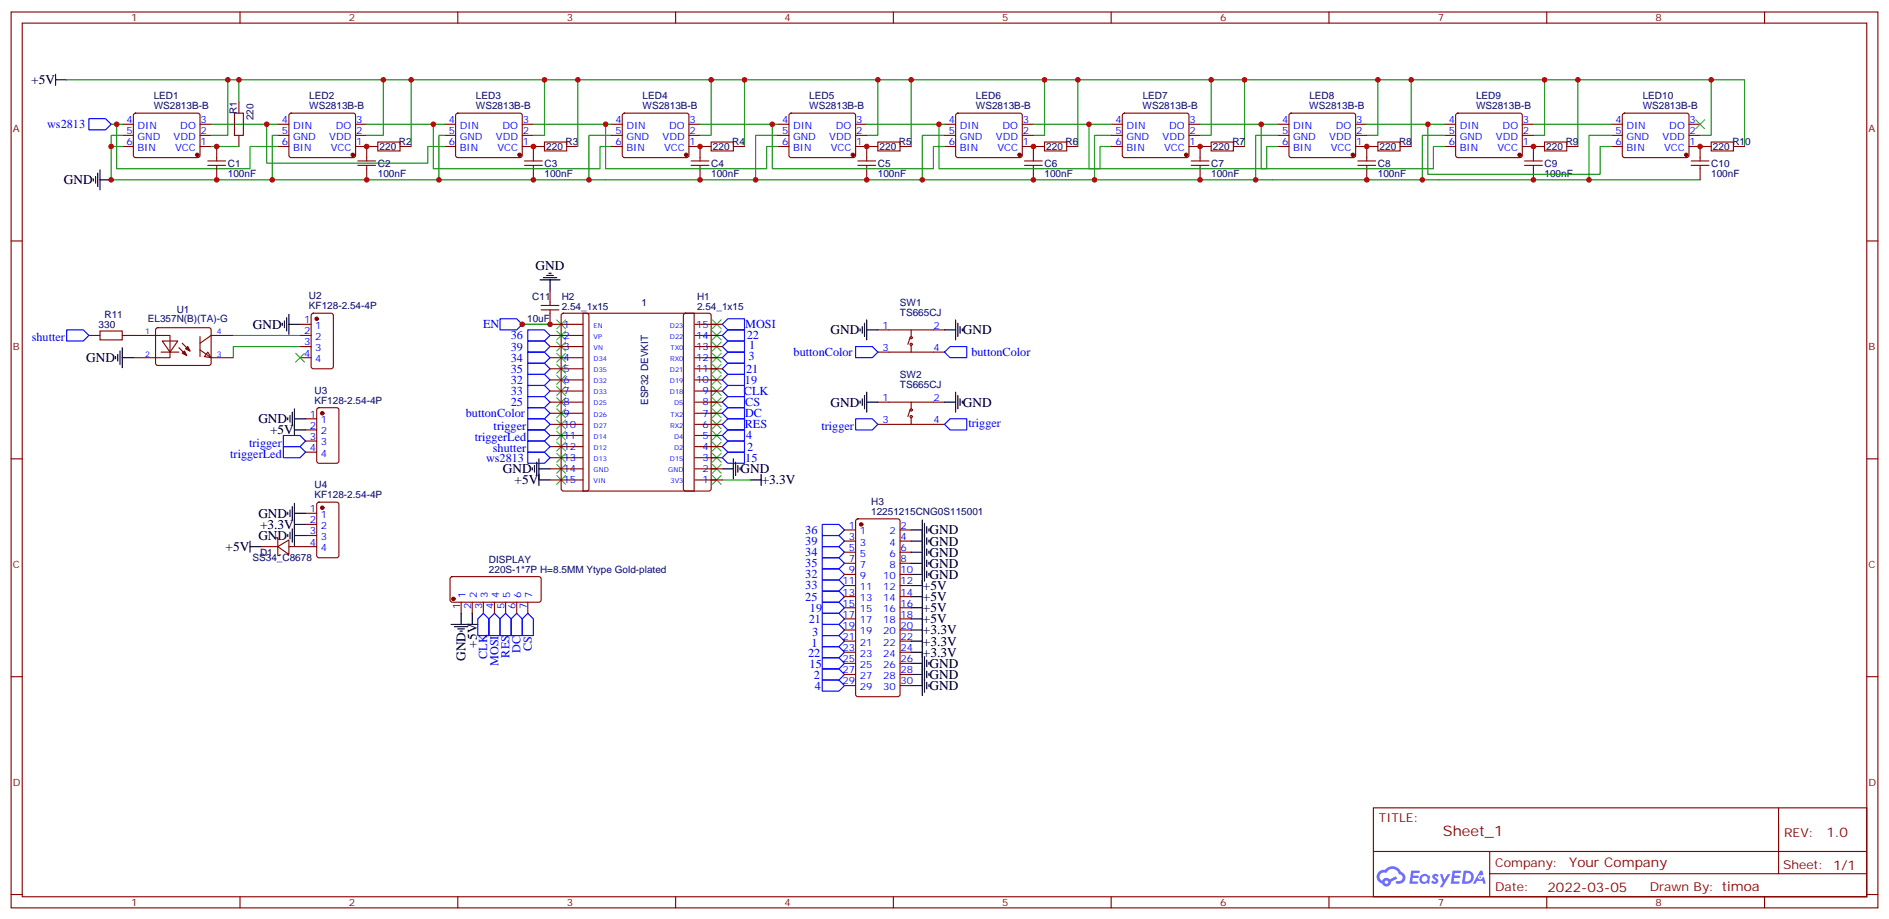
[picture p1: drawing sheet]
<svg xmlns="http://www.w3.org/2000/svg" width="600mm" height="292mm" viewBox="0 0 600 292" stroke-linecap="round" stroke-linejoin="round" font-family="sans-serif">
<g fill="none" stroke="#870000" stroke-width=".35">
<path d="M3.5 3.8h592.7v284.3h-592.7zM7.1 7.3h585.6v277.3h-585.6zM76.2 3.8v3.5M145.3 3.8v3.5M214.5 3.8v3.5M283.6 3.8v3.5M352.8 3.8v3.5M421.9 3.8v3.5M491.1 3.8v3.5M560.2 3.8v3.5M3.5 76.5h3.6M592.7 76.5h3.5"/>
<path d="M3.5 145.6h3.6M592.7 145.6h3.5M3.5 214.8h3.6M592.7 214.8h3.5M436 256.4h156.7v28.2h-156.7zM564.7 256.4v20.9M436.1 270.2h156.4M472.9 277.3h119.6M472.9 270.2v14.2M3.5 283.9h3.6M76.2 284.6v3.5M145.3 284.6v3.5"/>
<path d="M214.5 284.6v3.5M283.6 284.6v3.5M352.8 284.6v3.5M421.9 284.6v3.5M491.1 284.6v3.5M560.2 284.6v3.5M592.7 283.9h3.5"/>
</g>
<g fill="#5487ff">
<path d="M455 277.6a1.22 1.22 0 0 1 1.7 .2l-.3 .6a.47 .47 0 0 0-.4-.4 .47 .47 0 0 0-.5 .2l.2 .2a1.14 1.14 0 0 1 .7 1.8 1.14 1.14 0 0 1-1.9 0l-.2-.2 .5-.6 .7 .5a.29 .29 0 0 0 .4-.3 .29 .29 0 0 0-.3-.3 1.04 1.04 0 0 1-.6-1.7z"/>
<path d="M448 276.3h2.4l.3 .2-.1 .5-1.8 .1-.2 .8h1.6l.3 .4-.4 .4h-1.6l-.1 1.1h1.7l.2 .3-.2 .3-2.7 .1z"/>
<path d="M461.2 276.3l2.7 .2-.2 .5-1.8 .1-.1 .8h1.5l.3 .4-.4 .4h-1.5l-.2 1.1h1.7l.2 .3-.2 .3-2.6 .1z"/>
<path d="M469.9 276.3h.7l.3 1.3-.6 .3a.69 .69 0 0 0-1 .3 .69 .69 0 0 0 .5 .9 .69 .69 0 0 0 .8-.6l.5-.2 .6 2.2h-.8l-.2-.9h-1.7l-.5 .9h-.9z"/>
<path d="M457.1 277.4h.8l.6 1.8 1.1-1.8h.9l-2.5 4.2h-.9l.9-1.5z"/>
<path d="M464.7 276.3l-.6 4.2h1.4a2.11 2.11 0 0 0 2.4-2.1 2.11 2.11 0 0 0-2.5-2.1zM465.4 277.1a1.43 1.43 0 0 1 1.7 1.6 1.43 1.43 0 0 1-2.1 1.1z"/>
<path d="M451 277.9a1.54 1.54 0 0 0-.1 2.2 1.54 1.54 0 0 0 2.2 .1l.6 .3 .3-2.3-.6-.3a1.49 1.49 0 0 0-2.4 0zM451.3 278.9a.95 .95 0 0 1 1.9 0 .95 .95 0 0 1-1.9 0z"/>
<path d="M437.7 276.7a2.18 2.18 0 0 0 1.1 3.7 1.44 1.44 0 0 0 1.6 .9 1.44 1.44 0 0 0 1.2-1.4l2-1.1-.4-.7-2 1a1.47 1.47 0 0 0-2.4 .4 1.39 1.39 0 0 1-.6-1.9 1.39 1.39 0 0 1 2-.5 2.12 2.12 0 0 1 2.1-1.3 2.12 2.12 0 0 1 1.9 1.7 1.14 1.14 0 0 1 1.1 1.4 1.14 1.14 0 0 1-1.7 .7 .43 .43 0 0 0-.5 .4 .43 .43 0 0 0 .4 .5 1.98 1.98 0 0 0 2.6-1.2 1.98 1.98 0 0 0-1.3-2.6 3.1 3.1 0 0 0-5.2-.6l-.9 .1zM439.6 280a.55 .55 0 0 1 1.1 0 .55 .55 0 0 1-1.1 0z"/>
<circle cx="470" cy="278.4" r=".26"/>
</g>
<g fill="none" stroke="#000" stroke-width=".35">
<path d="M17.6 25.3h3.6M17.6 23.6v3.5M29.6 56.7v.7M30.3 56v2.1M31 55v4.2M31.7 57.1h3.6M31.7 53.9v6.4M91.7 99.8v6.3M171.4 88.8h6.4M172.5 88.1h4.2M173.6 87.4h2.1M174.3 86.7h.7"/>
<path d="M174.6 88.8v3.6M36.7 113.2v.7M37.4 112.5v2.1M38.1 111.4v4.2M38.8 113.5h3.5M38.8 110.3v6.4M89.6 102.6v.7M90.3 101.9v2.1M91 100.8v4.3M91.7 102.9h3.5M273 104.4v.7M273.8 103.6v2.2"/>
<path d="M274.5 102.6v4.2M275.2 104.7h3.5M275.2 101.5v6.4M299.9 104.7h3.5M303.4 101.5v6.4M304.1 102.6v4.2M304.8 103.6v2.2M305.5 104.4v.7M91.4 132.6v.7M92.1 131.9v2.1M92.8 130.8v4.2M93.5 132.9h3.5"/>
<path d="M93.5 129.8v8.4M93.5 136.5h3.5M273 127.3v.7M273.8 126.6v2.1M274.5 125.5v4.3M275.2 124.5v6.3M275.2 127.6h3.5M299.9 127.6h3.5M303.4 124.5v6.3M304.1 125.5v4.3M304.8 126.6v2.1M305.5 127.3v.7"/>
<path d="M93.5 159.7v13.4M169 148.4v.8M169.7 147.7v2.2M170.4 146.7v4.2M171.1 152.3h3.5M171.1 145.6v8.5M171.1 148.8h3.5M229.3 148.8h3.5M232.8 145.6v6.4M233.5 146.7v4.2M234.2 147.7v2.2M234.9 148.4v.8"/>
<path d="M238.1 152.3h3.6M241.7 150.6v3.5M79.4 173.5h3.5M79.4 171.7v3.6M91.4 162.6v.7M91.4 169.6v.7M92.1 161.9v2.1M92.1 168.9v2.1M92.8 160.8v4.2M92.8 167.9v4.2M93.5 170h3.5M93.5 166.4h3.5"/>
<path d="M93.5 162.9h3.5M289.3 168.2h3.5M289.3 171.7h3.5M289.3 175.3h3.5M289.3 178.8h3.5M292.8 165v55.8M293.5 166.1v18.3M294.2 167.1v2.2M294.2 170.7v2.1M294.2 174.2v2.1M294.2 177.7v2.1M294.9 167.9v.7"/>
<path d="M294.9 171.4v.7M294.9 174.9v.7M294.9 178.4v.7M143.2 198.2h8.5M144.3 198.9h4.2M145.3 199.6h2.2M146.4 194.7v3.5M149.9 194.7v3.5M289.3 189.4h3.5M289.3 182.3h3.5M289.3 185.8h3.5M289.3 192.9h3.5"/>
<path d="M289.3 196.4h3.5M289.3 200h3.5M294.2 181.3v2.1M294.9 182v.7M146 200.3h.8M289.3 203.5h3.5M289.3 207h3.5M289.3 210.5h3.5M289.3 214.1h3.5M289.3 217.6h3.5M293.5 208.4v11.3M294.2 209.5v2.1"/>
<path d="M294.2 213v2.1M294.2 216.5v2.2M294.9 210.2v.7M294.9 213.7v.7M294.9 217.2v.7"/>
</g>
<g fill="none" stroke="#008700" stroke-width=".35">
<path d="M21.2 25.3h51.1v17.7h-5.3M35.3 39.4h3.5M37 39.4v14.2h42.4v-7.1h8.8M67 39.4h21.2M72.3 25.3h49.4v17.7h-5.3M75.8 25.3v7.1M84.7 39.4v12.4h51.1v-5.3h5.3M116.4 39.4h24.7M121.7 25.3h8.8v21.2M130.5 25.3h42.4v17.7h-3.6M137.6 39.4v14.2h52.9v-7.1h3.5M169.3 39.4h24.7"/>
<path d="M172.9 25.3h10.5v21.2M183.4 25.3h42.4v17.7h-3.6M192.3 39.4v14.2h51.1v-7.1h3.5M222.2 39.4h24.7M225.8 25.3h10.6v21.2M236.4 25.3h42.3v17.7h-3.5M245.2 39.4v14.2h51.1v-7.1h3.6M275.2 39.4h24.7M278.7 25.3h10.6v21.2M289.3 25.3h42.3v17.7h-3.5M298.1 39.4v14.2h51.1v-7.1h3.6M328.1 39.4h24.7"/>
<path d="M331.6 25.3h10.6v21.2M342.2 25.3h42.3v17.7h-3.5M345.7 39.4v14.2h56.5v-7.1h3.5M381 39.4h24.7M384.5 25.3h10.6v21.2M395.1 25.3h42.3v17.7h-3.5M400.4 39.4v14.2h54.7v-7.1h3.5M433.9 39.4h24.7M437.4 25.3h10.6v21.2M448 25.3h42.4v17.7h-3.6M453.3 39.4v15.9h54.7v-8.8h3.5M486.8 39.4h24.7"/>
<path d="M490.4 25.3h10.5v21.2M500.9 25.3h42.4v17.7h-3.5M543.3 25.3h10.6v21.2M35.3 46.5h3.5M38.8 43h-3.5v14.1h51.1v-14.1h1.8M67 46.5h8.8M139.3 57.1h100.6M141.1 43h-1.8v14.1h-52.9M194 43h-7v14.1M246.9 43h-7v14.1h52.9M299.9 43h-7.1v14.1h54.7M352.8 43h-5.3v14.1h192.3"/>
<path d="M405.7 43h-7.1v14.1M458.6 43h-7v14.1M511.5 43h-7v14.1M74.1 106.5h21.1M95.2 110h-21.1v3.5M165.8 102.9h8.8M229.3 152.3h8.8"/>
</g>
<g fill="none" stroke="#00f" stroke-width=".35">
<path d="M28.2 37.7h5.3l1.8 1.7-1.8 1.8h-5.3zM21.2 104.7h5.3l1.7 1.8-1.7 1.7h-5.3zM158.7 101.2h5.3l1.8 1.7-1.8 1.8h-5.3zM167.6 104.7h5.3l1.7 1.8-1.7 1.7h-5.3zM167.6 108.2h5.3l1.7 1.8-1.7 1.8h-5.3zM167.6 111.8h5.3l1.7 1.7-1.7 1.8h-5.3zM167.6 115.3h5.3l1.7 1.8-1.7 1.7h-5.3zM167.6 118.8h5.3l1.7 1.8-1.7 1.7h-5.3zM229.3 113.5l1.8-1.7h5.3v3.5h-5.3zM229.3 110l1.8-1.8h5.3v3.6h-5.3zM229.3 102.9l1.8-1.7h5.3v3.5h-5.3zM229.3 106.5l1.8-1.8h5.3v3.5h-5.3z"/>
<path d="M231.1 115.3h5.3v3.5h-5.3l-1.8-1.7zM271.6 110h5.3l1.8 1.8-1.8 1.7h-5.3zM299.9 111.8l1.7-1.8h5.3v3.5h-5.3zM90 138.2h5.2l1.8 1.8-1.8 1.7h-5.2zM167.6 125.9h5.3l1.7 1.7-1.7 1.8h-5.3zM167.6 129.4h5.3l1.7 1.8-1.7 1.7h-5.3zM167.6 122.3h5.3l1.7 1.8-1.7 1.8h-5.3zM167.6 140h5.3l1.7 1.7-1.7 1.8h-5.3zM167.6 136.5h5.3l1.7 1.7-1.7 1.8h-5.3zM167.6 132.9h5.3l1.7 1.8-1.7 1.8h-5.3zM229.3 120.6l1.8-1.8h5.3v3.5h-5.3zM229.3 124.1l1.8-1.8h5.3v3.6h-5.3z"/>
<path d="M229.3 138.2l1.8-1.7h5.3v3.5h-5.3zM229.3 127.6l1.8-1.7h5.3v3.5h-5.3zM229.3 134.7l1.8-1.8h5.3v3.6h-5.3zM229.3 131.2l1.8-1.8h5.3v3.5h-5.3zM271.6 132.9h5.3l1.8 1.8-1.8 1.8h-5.3zM299.9 134.7l1.7-1.8h5.3v3.6h-5.3zM90 141.7h5.2l1.8 1.8-1.8 1.8h-5.2zM167.6 143.5h5.3l1.7 1.8-1.7 1.7h-5.3zM229.3 145.3l1.8-1.8h5.3v3.5h-5.3zM229.3 141.7l1.8-1.7h5.3v3.5h-5.3zM261.1 177h5.2l1.8 1.8-1.8 1.8h-5.2zM261.1 173.5h5.2l1.8 1.8-1.8 1.7h-5.2z"/>
<path d="M261.1 170h5.2l1.8 1.7-1.8 1.8h-5.2zM261.1 166.4h5.2l1.8 1.8-1.8 1.8h-5.2zM153.5 194.7l1.7 1.7v5.3h-3.5v-5.3zM157 194.7l1.7 1.7v5.3h-3.5v-5.3zM158.7 196.4l1.8-1.7 1.8 1.7v5.3h-3.6zM164 194.7l1.8 1.7v5.3h-3.5v-5.3zM167.6 194.7l1.7 1.7v5.3h-3.5v-5.3zM261.1 187.6h5.2l1.8 1.8-1.8 1.7h-5.2zM261.1 184.1h5.2l1.8 1.7-1.8 1.8h-5.2zM261.1 180.6h5.2l1.8 1.7-1.8 1.8h-5.2zM261.1 198.2h5.2l1.8 1.8-1.8 1.7h-5.2zM261.1 194.7h5.2l1.8 1.7-1.8 1.8h-5.2z"/>
<path d="M261.1 191.1h5.2l1.8 1.8-1.8 1.8h-5.2zM261.1 205.2h5.2l1.8 1.8-1.8 1.8h-5.2zM261.1 201.7h5.2l1.8 1.8-1.8 1.7h-5.2zM261.1 215.8h5.2l1.8 1.8-1.8 1.8h-5.2zM261.1 212.3h5.2l1.8 1.8-1.8 1.7h-5.2zM261.1 208.8h5.2l1.8 1.7-1.8 1.8h-5.2z"/>
</g>
<g fill="none" stroke="#3c3" stroke-width=".35">
<path d="M538.3 38l2.9 2.9M541.2 38l-2.9 2.9M93.8 112.1l2.9 2.8M96.7 112.1l-2.9 2.8M176.7 101.5l2.9 2.9M176.7 105.1l2.9 2.8M176.7 108.6l2.9 2.8M176.7 112.1l2.9 2.8M176.7 115.6l2.9 2.9M176.7 119.2l2.9 2.8M179.6 101.5l-2.9 2.9M179.6 105.1l-2.9 2.8"/>
<path d="M179.6 108.6l-2.9 2.8M179.6 112.1l-2.9 2.8M179.6 115.6l-2.9 2.9M179.6 119.2l-2.9 2.8M226.1 119.2l2.9 2.8M226.1 115.6l2.9 2.9M226.1 112.1l2.9 2.8M226.1 108.6l2.9 2.8M226.1 105.1l2.9 2.8M226.1 101.5l2.9 2.9M229 101.5l-2.9 2.9M229 119.2l-2.9 2.8"/>
<path d="M229 115.6l-2.9 2.9M229 112.1l-2.9 2.8M229 108.6l-2.9 2.8M229 105.1l-2.9 2.8M176.7 122.7l2.9 2.8M176.7 126.2l2.9 2.8M176.7 129.8l2.9 2.8M176.7 133.3l2.9 2.8M176.7 136.8l2.9 2.8M179.6 122.7l-2.9 2.8M179.6 126.2l-2.9 2.8M179.6 129.8l-2.9 2.8"/>
<path d="M179.6 133.3l-2.9 2.8M179.6 136.8l-2.9 2.8M226.1 136.8l2.9 2.8M226.1 133.3l2.9 2.8M226.1 129.8l2.9 2.8M226.1 126.2l2.9 2.8M226.1 122.7l2.9 2.8M229 136.8l-2.9 2.8M229 133.3l-2.9 2.8M229 129.8l-2.9 2.8M229 126.2l-2.9 2.8M229 122.7l-2.9 2.8"/>
<path d="M176.7 140.3l2.9 2.9M176.7 143.9l2.9 2.8M176.7 147.4l2.9 2.8M176.7 150.9l2.9 2.8M179.6 140.3l-2.9 2.9M179.6 143.9l-2.9 2.8M179.6 147.4l-2.9 2.8M179.6 150.9l-2.9 2.8M226.1 150.9l2.9 2.8M226.1 147.4l2.9 2.8M226.1 143.9l2.9 2.8M226.1 140.3l2.9 2.9"/>
<path d="M229 150.9l-2.9 2.8M229 147.4l-2.9 2.8M229 143.9l-2.9 2.8M229 140.3l-2.9 2.9"/>
</g>
<g fill="none" stroke="#870000" stroke-width=".35">
<path d="M38.8 39.4h3.5M42.6 36.1l.4-.2 20.1 .1 .4 .6-.1 13-.6 .4h-20l-.5-.7v-12.7zM63.5 39.4h3.5M74.4 35.9h2.9v7.1h-2.9zM75.8 32.4v3.5M88.2 39.4h3.5M92 36.1l.4-.2 20.1 .1 .4 .6-.1 13-.6 .4h-20l-.5-.7v-12.7zM112.9 39.4h3.5M141.1 39.4h3.5M144.9 36.1l.4-.2 20.1 .1 .4 .6-.1 13-.6 .4h-20l-.5-.7v-12.7zM165.8 39.4h3.5M194 39.4h3.6"/>
<path d="M197.8 36.1l.5-.2 20 .1 .4 .6v13l-.7 .4h-20l-.4-.7v-12.7zM218.7 39.4h3.5M246.9 39.4h3.6M250.7 36.1l.5-.2 20 .1 .4 .6v13l-.7 .4h-20l-.4-.7v-12.7zM271.6 39.4h3.6M299.9 39.4h3.5M303.6 36.1l.5-.2 20 .1 .5 .6-.1 13-.7 .4h-20l-.4-.7v-12.7zM324.6 39.4h3.5M352.8 39.4h3.5M356.5 36.1l.5-.2 20 .1 .5 .6-.1 13-.6 .4h-20.1l-.4-.7v-12.7zM377.5 39.4h3.5M405.7 39.4h3.5"/>
<path d="M409.5 36.1l.4-.2 20.1 .1 .4 .6-.1 13-.6 .4h-20l-.5-.7v-12.7zM430.4 39.4h3.5M458.6 39.4h3.5M462.4 36.1l.4-.2 20.1 .1 .4 .6-.1 13-.6 .4h-20l-.5-.7v-12.7zM483.3 39.4h3.5M511.5 39.4h3.6M515.3 36.1l.5-.2 20 .1 .4 .6v13l-.7 .4h-20l-.4-.7v-12.7zM536.2 39.4h3.6M38.8 46.5h3.5M38.8 43h3.5M63.5 46.5h3.5M63.5 43h3.5"/>
<path d="M66 52.5h5.6M66 51.1h5.6M68.8 46.5v4.6M68.8 52.5v4.6M75.8 43v3.5M88.2 46.5h3.5M88.2 43h3.5M112.9 46.5h7M112.9 43h3.5M113.6 52.5h5.6M113.6 51.1h5.6M116.4 46.5v4.6"/>
<path d="M116.4 52.5v4.6M119.9 45.1h7.1v2.8h-7.1zM127 46.5h3.5M141.1 46.5h3.5M141.1 43h3.5M165.8 46.5h7.1M165.8 43h3.5M166.5 52.5h5.7M166.5 51.1h5.7M169.3 46.5v4.6M169.3 52.5v4.6M172.9 45.1h7v2.8h-7z"/>
<path d="M179.9 46.5h3.5M194 46.5h3.6M194 43h3.6M218.7 46.5h7.1M218.7 43h3.5M219.4 52.5h5.7M219.4 51.1h5.7M222.2 46.5v4.6M222.2 52.5v4.6M225.8 45.1h7v2.8h-7zM232.8 46.5h3.6M246.9 46.5h3.6"/>
<path d="M246.9 43h3.6M271.6 46.5h7.1M271.6 43h3.6M272.3 52.5h5.7M272.3 51.1h5.7M275.2 46.5v4.6M275.2 52.5v4.6M278.7 45.1h7.1v2.8h-7.1zM285.8 46.5h3.5M299.9 46.5h3.5M299.9 43h3.5M324.6 46.5h7"/>
<path d="M324.6 43h3.5M325.3 52.5h5.6M325.3 51.1h5.6M328.1 46.5v4.6M328.1 52.5v4.6M331.6 45.1h7.1v2.8h-7.1zM338.7 46.5h3.5M352.8 46.5h3.5M352.8 43h3.5M377.5 46.5h7M377.5 43h3.5M378.2 52.5h5.6"/>
<path d="M378.2 51.1h5.6M381 46.5v4.6M381 52.5v4.6M384.5 45.1h7.1v2.8h-7.1zM391.6 46.5h3.5M405.7 46.5h3.5M405.7 43h3.5M430.4 46.5h7M430.4 43h3.5M431.1 52.5h5.6M431.1 51.1h5.6M433.9 46.5v4.6"/>
<path d="M433.9 52.5v4.6M437.4 45.1h7.1v2.8h-7.1zM444.5 46.5h3.5M458.6 46.5h3.5M458.6 43h3.5M483.3 46.5h7.1M483.3 43h3.5M484 52.5h5.7M484 51.1h5.7M486.8 46.5v4.6M486.8 52.5v4.6M490.4 45.1h7v2.8h-7z"/>
<path d="M497.4 46.5h3.5M511.5 46.5h3.6M511.5 43h3.6M536.2 46.5h7.1M536.2 43h3.6M536.9 52.5h5.7M536.9 51.1h5.7M539.8 46.5v4.6M539.8 52.5v4.6M543.3 45.1h7v2.8h-7zM550.3 46.5h3.6M99 99.6l.5-.2h5.6l.7 .4v16.5l-.4 .7-5.9 .1-.7-.5v-16.5z"/>
<path d="M171.8 98.4h5.6M171.8 96.9h5.6M174.6 98.4v4.5h10.5M174.6 92.4v4.5M178.4 99.6l.5-.2h7.4l.5 .2 .2 .5v55.1l-.3 .5-.4 .2h-7.4l-.5-.3-.2-.4v-55.1zM185.1 99.4h35.3v56.5h-35.3zM217.2 99.6l.5-.2h7.4l.5 .2 .2 .5v55.1l-.3 .5-.4 .2h-7.4l-.5-.3-.2-.4v-55.1zM28.2 106.5h3.5M31.7 105.1h7.1v2.8h-7.1zM38.8 106.5h15.2v7h-11.7M49.6 104.2l.5-.2 16.5 .1 .4 .6v10.9l-.7 .4-16.5-.1-.4-.6v-10.6zM51.2 111.8h5.6"/>
<path d="M51.5 108.2h4.9l-2.4 3.6zM56.8 110.3l2.5 2.5M57.9 108.9l2.4 2.5M63.5 111.1l3.5 2.4h7.1M63.5 106.8v6.4M66 111.8l1 1.7-2.1-.3zM74.1 106.5h-7.1l-3.5 2.4M95.2 102.9h3.6M95.2 106.5h3.6M95.2 110h3.6M95.2 113.5h3.6M174.6 106.5h10.5"/>
<path d="M174.6 110h10.5M174.6 113.5h10.5M174.6 117.1h10.5M220.6 102.9h8.7M220.6 106.5h8.7M220.6 110h8.7M220.6 113.5h8.7M220.6 117.1h8.7M278.7 111.8h21.2M278.7 104.7h21.2M288.9 107.2l-.7 2.1M289.3 109.6v2.2"/>
<path d="M289.3 104.7v2.1M97 132.9h3.5M97 136.5h3.5M97 140h3.5M100.8 129.6l.4-.2h5.7l.6 .4 .1 16.5-.5 .7h-5.9l-.6-.4-.1-16.5zM174.6 120.6h10.5M174.6 124.1h10.5M174.6 127.6h10.5M174.6 131.2h10.5M174.6 134.7h10.5M174.6 138.2h10.5M220.6 120.6h8.7"/>
<path d="M220.6 124.1h8.7M220.6 127.6h8.7M220.6 131.2h8.7M220.6 134.7h8.7M220.6 138.2h8.7M278.7 127.6h21.2M278.7 134.7h21.2M288.9 130.1l-.7 2.1M289.3 132.6v2.1M289.3 127.6v2.2M97 143.5h3.5M100.8 159.6l.4-.2h5.7l.6 .4 .1 16.5-.5 .7h-5.9l-.6-.4-.1-16.5z"/>
<path d="M174.6 141.7h10.5M174.6 145.3h10.5M174.6 148.8h10.5M174.6 152.3h10.5M220.6 141.7h8.7M220.6 145.3h8.7M220.6 148.8h8.7M220.6 152.3h8.7M82.9 173.5h5.3M87.5 171v-.3h.7v2.8M88.2 173.5l3.5-2.1v4.6zM88.2 173.5v2.8h.7v-.3"/>
<path d="M91.7 173.5h8.8M97 162.9h3.5M97 166.4h3.5M97 170h3.5M268.1 168.2h3.5M268.1 171.7h3.5M268.1 175.3h3.5M268.1 178.8h3.5M271.9 164.9l.4-.2h12.7l.7 .4 .1 55.3-.5 .7h-13l-.6-.4-.1-55.3zM285.8 168.2h3.5M285.8 171.7h3.5M285.8 175.3h3.5"/>
<path d="M285.8 178.8h3.5M143.1 183.2l.5-.2 27.8 .1 .4 .6-.1 7-.6 .4h-27.8l-.4-.7v-6.7zM146.4 191.1v3.6M149.9 191.1v3.6M153.5 191.1v3.6M157 191.1v3.6M160.5 191.1v3.6M164 191.1v3.6M167.6 191.1v3.6M268.1 182.3h3.5M268.1 185.8h3.5M268.1 200h3.5"/>
<path d="M268.1 189.4h3.5M268.1 196.4h3.5M268.1 192.9h3.5M285.8 182.3h3.5M285.8 185.8h3.5M285.8 200h3.5M285.8 189.4h3.5M285.8 196.4h3.5M285.8 192.9h3.5M268.1 217.6h3.5M268.1 214.1h3.5M268.1 210.5h3.5"/>
<path d="M268.1 207h3.5M268.1 203.5h3.5M285.8 217.6h3.5M285.8 214.1h3.5M285.8 210.5h3.5M285.8 207h3.5M285.8 203.5h3.5"/>
<circle cx="289.3" cy="109.3" r=".35"/>
<circle cx="289.3" cy="107.2" r=".35"/>
<circle cx="289.3" cy="130.1" r=".35"/>
<circle cx="289.3" cy="132.2" r=".35"/>
</g>
<g fill="#870000" stroke="#870000" stroke-width=".35">
<path d="M57.9 112.1l.7-.7 .7 1.4z"/>
<path d="M58.9 110.7l.7-.7 .7 1.4z"/>
<circle cx="62.6" cy="49.1" r=".53"/>
<circle cx="112" cy="49.1" r=".53"/>
<circle cx="164.9" cy="49.1" r=".53"/>
<circle cx="217.8" cy="49.1" r=".53"/>
<circle cx="270.8" cy="49.1" r=".53"/>
<circle cx="323.7" cy="49.1" r=".53"/>
<circle cx="376.6" cy="49.1" r=".53"/>
<circle cx="429.5" cy="49.1" r=".53"/>
<circle cx="482.4" cy="49.1" r=".53"/>
<circle cx="535.3" cy="49.1" r=".53"/>
<circle cx="100.5" cy="101.2" r=".53"/>
<circle cx="102.3" cy="131.2" r=".53"/>
<circle cx="102.3" cy="161.1" r=".53"/>
<circle cx="143.9" cy="190.1" r=".53"/>
<circle cx="273.4" cy="166.4" r=".53"/>
</g>
<g fill="#c00">
<circle cx="165.8" cy="102.9" r=".88"/>
<circle cx="174.6" cy="102.9" r=".88"/>
<circle cx="72.3" cy="25.3" r=".88"/>
<circle cx="35.3" cy="46.5" r=".88"/>
<circle cx="37" cy="39.4" r=".88"/>
<circle cx="75.8" cy="25.3" r=".88"/>
<circle cx="121.7" cy="25.3" r=".88"/>
<circle cx="68.8" cy="46.5" r=".88"/>
<circle cx="35.3" cy="57.1" r=".88"/>
<circle cx="68.8" cy="57.1" r=".88"/>
<circle cx="84.7" cy="39.4" r=".88"/>
<circle cx="86.4" cy="57.1" r=".88"/>
<circle cx="139.3" cy="57.1" r=".88"/>
<circle cx="169.3" cy="46.5" r=".88"/>
<circle cx="130.5" cy="25.3" r=".88"/>
<circle cx="172.9" cy="25.3" r=".88"/>
<circle cx="222.3" cy="46.5" r=".88"/>
<circle cx="225.8" cy="25.3" r=".88"/>
<circle cx="183.4" cy="25.3" r=".88"/>
<circle cx="275.2" cy="46.5" r=".88"/>
<circle cx="278.7" cy="25.3" r=".88"/>
<circle cx="236.4" cy="25.3" r=".88"/>
<circle cx="328.1" cy="46.5" r=".88"/>
<circle cx="331.6" cy="25.3" r=".88"/>
<circle cx="289.3" cy="25.3" r=".88"/>
<circle cx="381" cy="46.5" r=".88"/>
<circle cx="384.5" cy="25.3" r=".88"/>
<circle cx="342.2" cy="25.3" r=".88"/>
<circle cx="433.9" cy="46.5" r=".88"/>
<circle cx="437.4" cy="25.3" r=".88"/>
<circle cx="395.1" cy="25.3" r=".88"/>
<circle cx="486.8" cy="46.5" r=".88"/>
<circle cx="490.4" cy="25.3" r=".88"/>
<circle cx="448" cy="25.3" r=".88"/>
<circle cx="539.8" cy="46.5" r=".88"/>
<circle cx="543.3" cy="25.3" r=".88"/>
<circle cx="500.9" cy="25.3" r=".88"/>
<circle cx="137.6" cy="39.4" r=".88"/>
<circle cx="169.3" cy="57.1" r=".88"/>
<circle cx="187" cy="57.1" r=".88"/>
<circle cx="192.3" cy="39.4" r=".88"/>
<circle cx="239.9" cy="57.1" r=".88"/>
<circle cx="222.3" cy="57.1" r=".88"/>
<circle cx="245.2" cy="39.4" r=".88"/>
<circle cx="292.8" cy="57.1" r=".88"/>
<circle cx="275.2" cy="57.1" r=".88"/>
<circle cx="298.1" cy="39.4" r=".88"/>
<circle cx="347.5" cy="57.1" r=".88"/>
<circle cx="328.1" cy="57.1" r=".88"/>
<circle cx="345.7" cy="39.4" r=".88"/>
<circle cx="381" cy="57.1" r=".88"/>
<circle cx="398.6" cy="57.1" r=".88"/>
<circle cx="400.4" cy="39.4" r=".88"/>
<circle cx="433.9" cy="57.1" r=".88"/>
<circle cx="451.6" cy="57.1" r=".88"/>
<circle cx="453.3" cy="39.4" r=".88"/>
<circle cx="486.8" cy="57.1" r=".88"/>
<circle cx="116.4" cy="57.1" r=".88"/>
<circle cx="116.4" cy="46.5" r=".88"/>
<circle cx="504.5" cy="57.1" r=".88"/>
</g>
<text font-size="4.6" fill="#800" x="458.1" y="265.4">Sheet_1</text>
<g font-size="4.2">
<text x="9.9" y="26.7">+5V</text>
<text x="20.3" y="58.5">GND</text>
<text x="170" y="85.7">GND</text>
<text x="80.3" y="104.4">GND</text>
<text x="263.7" y="106.1">GND</text>
<text x="305.7" y="106.1">GND</text>
<text x="27.3" y="115">GND</text>
<text x="263.7" y="129.1">GND</text>
<text x="305.7" y="129.1">GND</text>
<text x="82" y="134.4">GND</text>
<text x="85.8" y="137.9">+5V</text>
<text x="159.6" y="150.2">GND</text>
<text x="163.4" y="153.8">+5V</text>
<text x="235.1" y="150.2">GND</text>
<text x="241.8" y="153.7">+3.3V</text>
<text x="82" y="164.3">GND</text>
<text x="82.6" y="167.9">+3.3V</text>
<text x="82" y="171.4">GND</text>
<text x="295.1" y="169.6">GND</text>
<text x="295.1" y="173.1">GND</text>
<text x="71.6" y="174.9">+5V</text>
<text x="295.1" y="176.7">GND</text>
<text x="295.1" y="180.2">GND</text>
<text x="295.1" y="183.7">GND</text>
<text x="293" y="190.8">+5V</text>
<text x="293" y="187.3">+5V</text>
<text x="293" y="194.3">+5V</text>
<text x="293" y="197.9">+5V</text>
<text x="293" y="201.4">+3.3V</text>
<text x="147.8" y="209.8" transform="rotate(-90 147.8 209.8)">GND</text>
<text x="151.3" y="205.6" transform="rotate(-90 151.3 205.6)">+5V</text>
<text x="293" y="204.9">+3.3V</text>
<text x="293" y="208.4">+3.3V</text>
<text x="295.1" y="211.9">GND</text>
<text x="295.1" y="215.5">GND</text>
<text x="295.1" y="219">GND</text>
</g>
<g font-size="4.2" fill="#800">
<text x="579.8" y="265.7">1.0</text>
<text x="498.2" y="275.2">Your Company</text>
<text x="491.3" y="283">2022-03-05</text>
</g>
<g font-size="3.9" fill="#00f">
<text x="15" y="40.7">ws2813</text>
<text x="153.3" y="104.2">EN</text>
<text x="162.2" y="107.7">36</text>
<text x="236.6" y="104.2">MOSI</text>
<text x="237.1" y="107.7">22</text>
<text x="10.1" y="108.2">shutter</text>
<text x="162.2" y="111.2">39</text>
<text x="237.9" y="110.8">1</text>
<text x="252" y="113">buttonColor</text>
<text x="308.4" y="113">buttonColor</text>
<text x="162.2" y="114.8">34</text>
<text x="162.2" y="118.3">35</text>
<text x="236.9" y="118.3">21</text>
<text x="237.7" y="114.3">3</text>
<text x="162.2" y="125.3">33</text>
<text x="162.2" y="121.8">32</text>
<text x="236.2" y="125.3">CLK</text>
<text x="236.5" y="121.8">19</text>
<text x="162.2" y="128.9">25</text>
<text x="236.6" y="128.8">CS</text>
<text x="147.9" y="132.4">buttonColor</text>
<text x="156.7" y="136.5">trigger</text>
<text x="236.4" y="135.9">RES</text>
<text x="236.6" y="132.4">DC</text>
<text x="260.8" y="136.5">trigger</text>
<text x="307.4" y="135.4">trigger</text>
<text x="79.1" y="141.7">trigger</text>
<text x="150.7" y="140">triggerLed</text>
<text x="156.5" y="143.5">shutter</text>
<text x="236.9" y="139.4">4</text>
<text x="237.2" y="143.1">2</text>
<text x="73.1" y="145.3">triggerLed</text>
<text x="154.3" y="146.5">ws2813</text>
<text x="236.6" y="146.5">15</text>
<text x="255.7" y="173">39</text>
<text x="255.7" y="169.5">36</text>
<text x="255.7" y="176.5">34</text>
<text x="255.6" y="183.6">32</text>
<text x="255.7" y="180">35</text>
<text x="255.6" y="190.6">25</text>
<text x="255.6" y="187.1">33</text>
<text x="256.8" y="197.8">21</text>
<text x="257.2" y="194.3">19</text>
<text x="257.9" y="201.8">3</text>
<text x="154.7" y="209.2" transform="rotate(-90 154.7 209.2)">CLK</text>
<text x="161.7" y="208.7" transform="rotate(-90 161.7 208.7)">RES</text>
<text x="165.3" y="207.2" transform="rotate(-90 165.3 207.2)">DC</text>
<text x="168.8" y="206.6" transform="rotate(-90 168.8 206.6)">CS</text>
<text x="256.6" y="208.4">22</text>
<text x="257.7" y="205.3">1</text>
<text x="158.2" y="211.4" transform="rotate(-90 158.2 211.4)">MOSI</text>
<text x="257" y="211.9">15</text>
<text x="258.3" y="215.4">2</text>
<text x="258.7" y="219">4</text>
</g>
<g font-size="3.9" fill="#800">
<text x="437.8" y="261">TITLE:</text>
<text x="566.4" y="265.7">REV:</text>
<text x="474.7" y="275.2">Company:</text>
<text x="566.1" y="275.8">Sheet: 1/1</text>
<text x="474.7" y="282.9">Date:</text>
<text x="523.7" y="282.9">Drawn By: timoa</text>
</g>
<g font-size="3.2" fill="#800">
<text x="41.6" y="6.8">1</text>
<text x="110.8" y="6.8">2</text>
<text x="179.9" y="6.8">3</text>
<text x="249.1" y="6.8">4</text>
<text x="318.2" y="6.8">5</text>
<text x="387.3" y="6.8">6</text>
<text x="456.5" y="6.8">7</text>
<text x="525.6" y="6.8">8</text>
<text x="4.1" y="41.9">A</text>
<text x="593.2" y="41.9">A</text>
<text x="4.1" y="111.1">B</text>
<text x="593.2" y="111.1">B</text>
<text x="4.1" y="180.2">C</text>
<text x="593.2" y="180.2">C</text>
<text x="4.1" y="249.3">D</text>
<text x="593.2" y="249.3">D</text>
<text x="41.6" y="287.6">1</text>
<text x="110.8" y="287.6">2</text>
<text x="179.9" y="287.6">3</text>
<text x="249.1" y="287.6">4</text>
<text x="318.2" y="287.6">5</text>
<text x="387.3" y="287.6">6</text>
<text x="456.5" y="287.6">7</text>
<text x="525.6" y="287.6">8</text>
</g>
<g font-size="3.2" fill="#000080">
<text x="48.8" y="34.7">WS2813B-B</text>
<text x="48.8" y="31.5">LED1</text>
<text x="98.2" y="34.7">WS2813B-B</text>
<text x="98.2" y="31.5">LED2</text>
<text x="151.1" y="34.7">WS2813B-B</text>
<text x="151.1" y="31.5">LED3</text>
<text x="204" y="34.7">WS2813B-B</text>
<text x="204" y="31.5">LED4</text>
<text x="256.9" y="34.7">WS2813B-B</text>
<text x="256.9" y="31.5">LED5</text>
<text x="309.9" y="34.7">WS2813B-B</text>
<text x="309.9" y="31.5">LED6</text>
<text x="362.8" y="34.7">WS2813B-B</text>
<text x="362.8" y="31.5">LED7</text>
<text x="415.7" y="34.7">WS2813B-B</text>
<text x="415.7" y="31.5">LED8</text>
<text x="468.6" y="34.7">WS2813B-B</text>
<text x="468.6" y="31.5">LED9</text>
<text x="521.5" y="34.7">WS2813B-B</text>
<text x="521.5" y="31.5">LED10</text>
<text x="75.2" y="36.3" transform="rotate(-90 75.2 36.3)">R1</text>
<text x="80.5" y="38.1" transform="rotate(-90 80.5 38.1)">220</text>
<text x="120.5" y="47.6">220</text>
<text x="126.7" y="46.1">R2</text>
<text x="173.4" y="47.6">220</text>
<text x="179.6" y="46.1">R3</text>
<text x="226.3" y="47.6">220</text>
<text x="232.5" y="46.1">R4</text>
<text x="279.3" y="47.6">220</text>
<text x="285.4" y="46.1">R5</text>
<text x="332.2" y="47.6">220</text>
<text x="338.3" y="46.1">R6</text>
<text x="385.1" y="47.6">220</text>
<text x="391.2" y="46.1">R7</text>
<text x="438" y="47.6">220</text>
<text x="444.2" y="46.1">R8</text>
<text x="490.9" y="47.6">220</text>
<text x="497.1" y="46.1">R9</text>
<text x="543.8" y="47.6">220</text>
<text x="550" y="46.1">R10</text>
<text x="72.3" y="52.9">C1</text>
<text x="119.9" y="52.9">C2</text>
<text x="172.9" y="52.9">C3</text>
<text x="225.8" y="52.9">C4</text>
<text x="278.7" y="52.9">C5</text>
<text x="331.6" y="52.9">C6</text>
<text x="384.5" y="52.9">C7</text>
<text x="437.4" y="52.9">C8</text>
<text x="490.4" y="52.9">C9</text>
<text x="543.3" y="52.9">C10</text>
<text x="72.3" y="56.1">100nF</text>
<text x="119.9" y="56.1">100nF</text>
<text x="172.9" y="56.1">100nF</text>
<text x="225.8" y="56.1">100nF</text>
<text x="278.7" y="56.1">100nF</text>
<text x="331.6" y="56.1">100nF</text>
<text x="384.5" y="56.1">100nF</text>
<text x="437.4" y="56.1">100nF</text>
<text x="490.4" y="56.1">100nF</text>
<text x="543.3" y="56.1">100nF</text>
<text x="98.1" y="95">U2</text>
<text x="169" y="95.2">C11</text>
<text x="178.3" y="95.1">H2</text>
<text x="221.3" y="95.1">H1</text>
<text x="33.2" y="100.9">R11</text>
<text x="56.1" y="99.3">U1</text>
<text x="98.1" y="98.2">KF128-2.54-4P</text>
<text x="178.3" y="98.4">2.54_1x15</text>
<text x="203.7" y="97">1</text>
<text x="221.3" y="98.4">2.54_1x15</text>
<text x="285.7" y="100.3">TS665CJ</text>
<text x="285.7" y="97.1">SW1</text>
<text x="31.3" y="104.1">330</text>
<text x="46.9" y="102.3">EL357N(B)(TA)-G</text>
<text x="167.4" y="102.3">10uF</text>
<text x="99.9" y="125">U3</text>
<text x="285.7" y="123.2">TS665CJ</text>
<text x="285.7" y="120.1">SW2</text>
<text x="99.8" y="128.2">KF128-2.54-4P</text>
<text x="205.7" y="128.6" transform="rotate(-90 205.7 128.6)">ESP32 DEVKIT</text>
<text x="99.9" y="155">U4</text>
<text x="99.8" y="158.2">KF128-2.54-4P</text>
<text x="276.6" y="160.4">H3</text>
<text x="276.6" y="163.5">12251215CNG0S115001</text>
<text x="80.2" y="178.2">SS34_C8678</text>
<text x="82.6" y="176.4">D1</text>
<text x="155.2" y="178.8">DISPLAY</text>
<text x="155.2" y="182">220S-1*7P H=8.5MM Ytype Gold-plated</text>
</g>
<g font-size="3.2" fill="#00f">
<text x="40.1" y="39.1">4</text>
<text x="43.6" y="40.9">DIN</text>
<text x="57.3" y="40.9">DO</text>
<text x="63.7" y="39.1">3</text>
<text x="89.5" y="39.1">4</text>
<text x="93" y="40.9">DIN</text>
<text x="106.6" y="40.9">DO</text>
<text x="113.1" y="39.1">3</text>
<text x="142.4" y="39.1">4</text>
<text x="145.9" y="40.9">DIN</text>
<text x="159.6" y="40.9">DO</text>
<text x="166" y="39.1">3</text>
<text x="195.4" y="39.1">4</text>
<text x="198.9" y="40.9">DIN</text>
<text x="212.5" y="40.9">DO</text>
<text x="218.9" y="39.1">3</text>
<text x="248.3" y="39.1">4</text>
<text x="251.8" y="40.9">DIN</text>
<text x="265.4" y="40.9">DO</text>
<text x="271.8" y="39.1">3</text>
<text x="301.2" y="39.1">4</text>
<text x="304.7" y="40.9">DIN</text>
<text x="318.3" y="40.9">DO</text>
<text x="324.7" y="39.1">3</text>
<text x="354.1" y="39.1">4</text>
<text x="357.6" y="40.9">DIN</text>
<text x="371.2" y="40.9">DO</text>
<text x="377.6" y="39.1">3</text>
<text x="407" y="39.1">4</text>
<text x="410.5" y="40.9">DIN</text>
<text x="424.1" y="40.9">DO</text>
<text x="430.6" y="39.1">3</text>
<text x="459.9" y="39.1">4</text>
<text x="463.4" y="40.9">DIN</text>
<text x="477.1" y="40.9">DO</text>
<text x="483.5" y="39.1">3</text>
<text x="512.9" y="39.1">4</text>
<text x="516.4" y="40.9">DIN</text>
<text x="530" y="40.9">DO</text>
<text x="536.4" y="39.1">3</text>
<text x="40.1" y="42.6">5</text>
<text x="40.1" y="46.1">6</text>
<text x="43.6" y="44.4">GND</text>
<text x="43.6" y="47.9">BIN</text>
<text x="55.1" y="44.4">VDD</text>
<text x="55.6" y="47.9">VCC</text>
<text x="63.7" y="46.1">1</text>
<text x="63.7" y="42.6">2</text>
<text x="89.5" y="42.6">5</text>
<text x="89.5" y="46.1">6</text>
<text x="93" y="44.4">GND</text>
<text x="93" y="47.9">BIN</text>
<text x="104.5" y="44.4">VDD</text>
<text x="105" y="47.9">VCC</text>
<text x="113.1" y="46.1">1</text>
<text x="113.1" y="42.6">2</text>
<text x="142.4" y="42.6">5</text>
<text x="142.4" y="46.1">6</text>
<text x="145.9" y="44.4">GND</text>
<text x="145.9" y="47.9">BIN</text>
<text x="157.4" y="44.4">VDD</text>
<text x="157.9" y="47.9">VCC</text>
<text x="166" y="46.1">1</text>
<text x="166" y="42.6">2</text>
<text x="195.4" y="42.6">5</text>
<text x="195.4" y="46.1">6</text>
<text x="198.9" y="44.4">GND</text>
<text x="198.9" y="47.9">BIN</text>
<text x="210.4" y="44.4">VDD</text>
<text x="210.8" y="47.9">VCC</text>
<text x="218.9" y="46.1">1</text>
<text x="218.9" y="42.6">2</text>
<text x="248.3" y="42.6">5</text>
<text x="248.3" y="46.1">6</text>
<text x="251.8" y="44.4">GND</text>
<text x="251.8" y="47.9">BIN</text>
<text x="263.3" y="44.4">VDD</text>
<text x="263.7" y="47.9">VCC</text>
<text x="271.8" y="46.1">1</text>
<text x="271.8" y="42.6">2</text>
<text x="301.2" y="42.6">5</text>
<text x="301.2" y="46.1">6</text>
<text x="304.7" y="44.4">GND</text>
<text x="304.7" y="47.9">BIN</text>
<text x="316.2" y="44.4">VDD</text>
<text x="316.6" y="47.9">VCC</text>
<text x="324.7" y="46.1">1</text>
<text x="324.7" y="42.6">2</text>
<text x="354.1" y="42.6">5</text>
<text x="354.1" y="46.1">6</text>
<text x="357.6" y="44.4">GND</text>
<text x="357.6" y="47.9">BIN</text>
<text x="369.1" y="44.4">VDD</text>
<text x="369.6" y="47.9">VCC</text>
<text x="377.6" y="46.1">1</text>
<text x="377.6" y="42.6">2</text>
<text x="407" y="42.6">5</text>
<text x="407" y="46.1">6</text>
<text x="410.5" y="44.4">GND</text>
<text x="410.5" y="47.9">BIN</text>
<text x="422" y="44.4">VDD</text>
<text x="422.5" y="47.9">VCC</text>
<text x="430.6" y="46.1">1</text>
<text x="430.6" y="42.6">2</text>
<text x="459.9" y="42.6">5</text>
<text x="459.9" y="46.1">6</text>
<text x="463.4" y="44.4">GND</text>
<text x="463.4" y="47.9">BIN</text>
<text x="474.9" y="44.4">VDD</text>
<text x="475.4" y="47.9">VCC</text>
<text x="483.5" y="46.1">1</text>
<text x="483.5" y="42.6">2</text>
<text x="512.9" y="42.6">5</text>
<text x="512.9" y="46.1">6</text>
<text x="516.4" y="44.4">GND</text>
<text x="516.4" y="47.9">BIN</text>
<text x="527.9" y="44.4">VDD</text>
<text x="528.3" y="47.9">VCC</text>
<text x="536.4" y="46.1">1</text>
<text x="536.4" y="42.6">2</text>
<text x="96.6" y="102.6">1</text>
<text x="96.6" y="106.1">2</text>
<text x="100.1" y="104.4">1</text>
<text x="100.1" y="107.9">2</text>
<text x="178.9" y="104">1</text>
<text x="178.9" y="107.5">2</text>
<text x="221" y="107.5">14</text>
<text x="221" y="104">15</text>
<text x="280.2" y="104.4">1</text>
<text x="296.3" y="104.4">2</text>
<text x="96.6" y="109.6">3</text>
<text x="96.6" y="113.2">4</text>
<text x="100.1" y="111.4">3</text>
<text x="178.9" y="111.1">3</text>
<text x="221" y="111.1">13</text>
<text x="280.2" y="111.4">3</text>
<text x="296.3" y="111.4">4</text>
<text x="100.1" y="114.9">4</text>
<text x="178.9" y="114.6">4</text>
<text x="178.9" y="118.1">5</text>
<text x="221" y="118.1">11</text>
<text x="221" y="114.6">12</text>
<text x="178.9" y="121.6">6</text>
<text x="178.9" y="125.2">7</text>
<text x="221" y="121.6">10</text>
<text x="223.1" y="125.2">9</text>
<text x="178.9" y="128.7">8</text>
<text x="223.1" y="128.7">8</text>
<text x="280.2" y="127.3">1</text>
<text x="296.3" y="127.3">2</text>
<text x="98.4" y="132.6">1</text>
<text x="98.4" y="136.1">2</text>
<text x="101.8" y="134.3">1</text>
<text x="101.8" y="137.9">2</text>
<text x="178.9" y="132.2">9</text>
<text x="178.9" y="135.7">10</text>
<text x="223.1" y="135.7">6</text>
<text x="223.1" y="132.2">7</text>
<text x="280.2" y="134.3">3</text>
<text x="296.3" y="134.3">4</text>
<text x="98.4" y="139.6">3</text>
<text x="98.4" y="143.2">4</text>
<text x="101.8" y="141.4">3</text>
<text x="178.9" y="139.3">11</text>
<text x="178.9" y="142.8">12</text>
<text x="223.1" y="142.8">4</text>
<text x="223.1" y="139.3">5</text>
<text x="101.8" y="144.9">4</text>
<text x="178.9" y="146.3">13</text>
<text x="178.9" y="149.9">14</text>
<text x="223.1" y="149.9">2</text>
<text x="223.1" y="146.3">3</text>
<text x="178.9" y="153.4">15</text>
<text x="223.1" y="153.4">1</text>
<text x="98.4" y="162.6">1</text>
<text x="98.4" y="166.1">2</text>
<text x="101.8" y="164.3">1</text>
<text x="101.8" y="167.9">2</text>
<text x="269.4" y="167.9">1</text>
<text x="285.9" y="167.9">2</text>
<text x="98.4" y="169.6">3</text>
<text x="98.4" y="173.1">4</text>
<text x="101.8" y="171.4">3</text>
<text x="269.4" y="171.4">3</text>
<text x="272.9" y="169.6">1</text>
<text x="272.9" y="173.1">3</text>
<text x="282.4" y="173.1">4</text>
<text x="282.4" y="169.6">2</text>
<text x="285.9" y="171.4">4</text>
<text x="101.8" y="174.9">4</text>
<text x="269.4" y="174.9">5</text>
<text x="269.4" y="178.4">7</text>
<text x="272.9" y="176.7">5</text>
<text x="282.4" y="176.7">6</text>
<text x="285.9" y="178.4">8</text>
<text x="285.9" y="174.9">6</text>
<text x="267.4" y="185.5">11</text>
<text x="269.4" y="182">9</text>
<text x="272.9" y="180.2">7</text>
<text x="272.9" y="183.7">9</text>
<text x="280.4" y="183.7">10</text>
<text x="282.4" y="180.2">8</text>
<text x="285.9" y="185.5">12</text>
<text x="285.9" y="182">10</text>
<text x="147.8" y="189.8" transform="rotate(-90 147.8 189.8)">1</text>
<text x="151.3" y="189.8" transform="rotate(-90 151.3 189.8)">2</text>
<text x="154.9" y="189.8" transform="rotate(-90 154.9 189.8)">3</text>
<text x="158.4" y="189.8" transform="rotate(-90 158.4 189.8)">4</text>
<text x="161.9" y="189.8" transform="rotate(-90 161.9 189.8)">5</text>
<text x="165.5" y="189.8" transform="rotate(-90 165.5 189.8)">6</text>
<text x="169" y="189.8" transform="rotate(-90 169 189.8)">7</text>
<text x="267.4" y="189">13</text>
<text x="272.9" y="187.3">11</text>
<text x="272.9" y="190.8">13</text>
<text x="280.4" y="190.8">14</text>
<text x="280.4" y="187.3">12</text>
<text x="285.9" y="189">14</text>
<text x="146" y="193.3" transform="rotate(-90 146 193.3)">1</text>
<text x="149.6" y="193.3" transform="rotate(-90 149.6 193.3)">2</text>
<text x="153.1" y="193.3" transform="rotate(-90 153.1 193.3)">3</text>
<text x="156.6" y="193.3" transform="rotate(-90 156.6 193.3)">4</text>
<text x="160.2" y="193.3" transform="rotate(-90 160.2 193.3)">5</text>
<text x="163.7" y="193.3" transform="rotate(-90 163.7 193.3)">6</text>
<text x="167.2" y="193.3" transform="rotate(-90 167.2 193.3)">7</text>
<text x="267.4" y="192.5">15</text>
<text x="267.4" y="196.1">17</text>
<text x="272.9" y="194.3">15</text>
<text x="272.9" y="197.8">17</text>
<text x="280.4" y="197.8">18</text>
<text x="280.4" y="194.3">16</text>
<text x="285.9" y="196.1">18</text>
<text x="285.9" y="192.5">16</text>
<text x="267.4" y="199.6">19</text>
<text x="267.4" y="203.1">21</text>
<text x="272.9" y="201.4">19</text>
<text x="280.4" y="201.4">20</text>
<text x="285.9" y="203.1">22</text>
<text x="285.9" y="199.6">20</text>
<text x="267.4" y="206.7">23</text>
<text x="272.9" y="204.9">21</text>
<text x="272.9" y="208.4">23</text>
<text x="280.4" y="208.4">24</text>
<text x="280.4" y="204.9">22</text>
<text x="285.9" y="206.7">24</text>
<text x="267.4" y="210.2">25</text>
<text x="267.4" y="213.7">27</text>
<text x="272.9" y="211.9">25</text>
<text x="272.9" y="215.5">27</text>
<text x="280.4" y="215.5">28</text>
<text x="280.4" y="211.9">26</text>
<text x="285.9" y="213.7">28</text>
<text x="285.9" y="210.2">26</text>
<text x="267.4" y="217.2">29</text>
<text x="272.9" y="219">29</text>
<text x="280.4" y="219">30</text>
<text x="285.9" y="217.2">30</text>
</g>
<g font-size="2.5" fill="#00f">
<text x="46.1" y="106.1">1</text>
<text x="68.8" y="106.1">4</text>
<text x="46.1" y="113.2">2</text>
<text x="68.8" y="113.2">3</text>
</g>
<g font-size="2.1" fill="#00f">
<text x="188.5" y="104">EN</text>
<text x="188.5" y="107.5">VP</text>
<text x="212.7" y="104">D23</text>
<text x="212.7" y="107.5">D22</text>
<text x="188.5" y="111">VN</text>
<text x="212.9" y="111">TX0</text>
<text x="188.5" y="114.6">D34</text>
<text x="188.5" y="118.1">D35</text>
<text x="212.7" y="118.1">D21</text>
<text x="212.7" y="114.6">RX0</text>
<text x="188.5" y="121.6">D32</text>
<text x="188.5" y="125.1">D33</text>
<text x="212.7" y="121.6">D19</text>
<text x="212.7" y="125.1">D18</text>
<text x="188.5" y="128.7">D25</text>
<text x="214" y="128.7">D5</text>
<text x="188.5" y="132.2">D26</text>
<text x="188.5" y="135.7">D27</text>
<text x="212.7" y="135.7">RX2</text>
<text x="212.9" y="132.2">TX2</text>
<text x="188.5" y="139.3">D14</text>
<text x="188.5" y="142.8">D12</text>
<text x="214" y="139.3">D4</text>
<text x="214" y="142.8">D2</text>
<text x="188.5" y="146.3">D13</text>
<text x="188.5" y="149.8">GND</text>
<text x="212.2" y="149.8">GND</text>
<text x="212.7" y="146.3">D15</text>
<text x="188.5" y="153.4">VIN</text>
<text x="212.9" y="153.4">3V3</text>
</g>
</svg>
